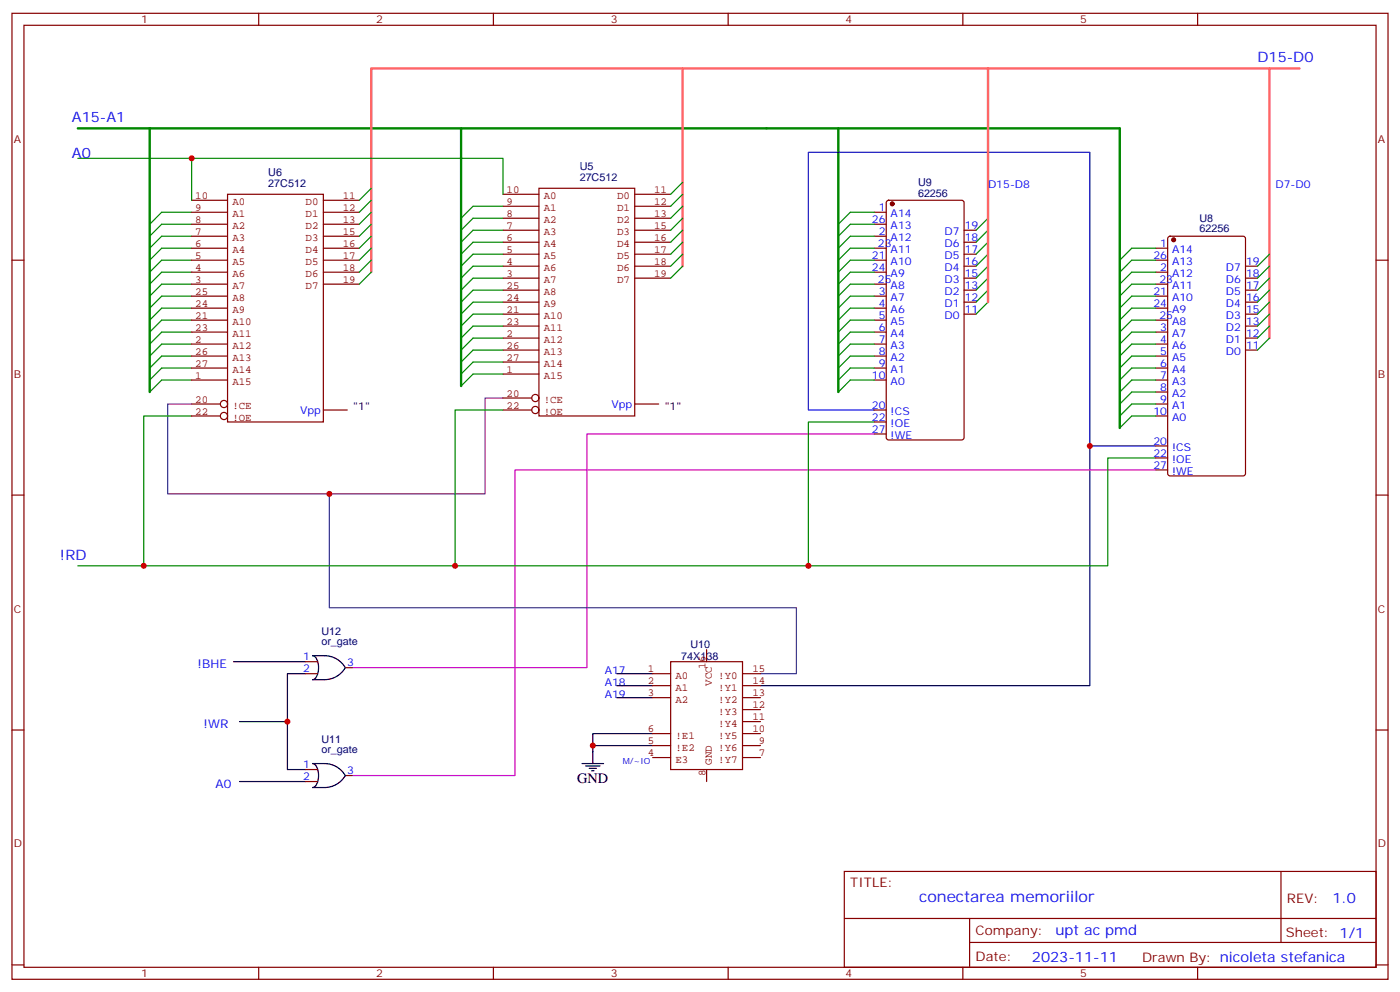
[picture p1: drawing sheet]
<svg xmlns="http://www.w3.org/2000/svg" width="412mm" height="292mm" viewBox="0 0 412 292" stroke-linecap="round" stroke-linejoin="round" font-family="sans-serif">
<g fill="none" stroke="#870000" stroke-width=".35">
<path d="M3.5 3.9h405.4v284.4h-405.4zM7.1 7.4h398.2v277.3h-398.2zM76.2 3.9v3.5M145.3 3.9v3.5M214.5 3.9v3.5M283.6 3.9v3.5M352.8 3.9v3.5M261.3 59.2l.5-.3h21.5l.6 .5 .1 69.4-.5 .6-21.7 .1-.7-.5v-69.3zM3.5 76.6h3.6M257.5 76.6h3.6M257.5 73.1h3.6M257.5 62.5h3.6"/>
<path d="M257.5 69.5h3.6M257.5 66h3.6M284 78.4h3.5M284 74.8h3.5M284 71.3h3.5M284 67.8h3.5M340.4 76.6h3.6M340.4 73.1h3.6M344.2 69.7l.5-.2h21.5l.6 .5 .1 69.4-.5 .6-21.7 .1-.7-.5v-69.4zM366.9 78.4h3.5M405.3 76.6h3.6M257.5 80.1h3.6"/>
<path d="M257.5 97.8h3.6M257.5 87.2h3.6M257.5 83.6h3.6M257.5 90.7h3.6M257.5 94.2h3.6M284 92.5h3.5M284 88.9h3.5M284 85.4h3.5M284 81.9h3.5M340.4 80.1h3.6M340.4 97.8h3.6M340.4 87.2h3.6"/>
<path d="M340.4 83.6h3.6M340.4 90.7h3.6M340.4 94.2h3.6M366.9 99.5h3.5M366.9 96h3.5M366.9 92.5h3.5M366.9 88.9h3.5M366.9 85.4h3.5M366.9 81.9h3.5M187 118.9h7M257.5 101.3h3.6M257.5 104.8h3.6"/>
<path d="M257.5 108.3h3.6M257.5 111.9h3.6M340.4 101.3h3.6M340.4 104.8h3.6M340.4 108.3h3.6M340.4 111.9h3.6M340.4 115.4h3.6M340.4 118.9h3.6M366.9 103h3.5M95.2 120.7h7.1M257.5 120.7h3.6M257.5 124.2h3.6"/>
<path d="M257.5 127.7h3.6M340.4 122.4h3.6M340.4 131.3h3.6M340.4 134.8h3.6M340.4 138.3h3.6M3.5 145.7h3.6M405.3 145.7h3.6M90 194.8h3.5M90 198.3h3.5M102 196.5h1.7M3.5 214.9h3.6M405.3 214.9h3.6"/>
<path d="M90 226.5h3.5M90 230h3.5M102 228.3h1.7M248.7 256.5h156.6v28.2h-156.6zM377.3 256.5v20.9M248.7 270.4h156.5M285.6 277.4h119.6M285.6 270.4v14.1M3.5 284h3.6M76.2 284.7v3.6M145.3 284.7v3.6M214.5 284.7v3.6"/>
<path d="M283.6 284.7v3.6M352.8 284.7v3.6M405.3 284h3.6"/>
</g>
<g fill="none" stroke="#008700" stroke-width=".35">
<path d="M22.9 46.6h33.5v12.3M56.4 46.6h91.8v10.6M109.4 58.9l-3.6 3.6M109.4 55.4l-3.6 3.5M201.1 57.2l-3.5 3.5M201.1 53.7l-3.5 3.5M56.4 62.5h-8.8l-3.5 3.5M56.4 66h-8.8l-3.5 3.5M56.4 69.5h-8.8l-3.5 3.6M56.4 73.1h-8.8l-3.5 3.5M56.4 76.6h-8.8l-3.5 3.5M109.4 76.6l-3.6 3.5"/>
<path d="M109.4 73.1l-3.6 3.5M109.4 69.5l-3.6 3.6M109.4 66l-3.6 3.5M109.4 62.5l-3.6 3.5M148.2 60.7h-8.9l-3.5 3.5M148.2 64.2h-8.9l-3.5 3.6M148.2 67.8h-8.9l-3.5 3.5M148.2 71.3h-8.9l-3.5 3.5M148.2 74.8h-8.9l-3.5 3.6M148.2 78.4h-8.9l-3.5 3.5M201.1 78.4l-3.5 3.5M201.1 74.8l-3.5 3.6"/>
<path d="M201.1 71.3l-3.5 3.5M201.1 67.8l-3.5 3.5M201.1 64.2l-3.5 3.6M201.1 60.7l-3.5 3.5M257.5 62.5h-7l-3.6 3.5M257.5 66h-7l-3.6 3.5M257.5 69.5h-7l-3.6 3.6M257.5 73.1h-7l-3.6 3.5M257.5 76.6h-7l-3.6 3.5M291 64.2l-3.5 3.6M291 67.8l-3.5 3.5M291 78.4l-3.5 3.5"/>
<path d="M291 74.8l-3.5 3.6M291 71.3l-3.5 3.5M340.4 73.1h-7l-3.6 3.5M340.4 76.6h-7l-3.6 3.5M373.9 78.4l-3.5 3.5M373.9 74.8l-3.5 3.6M56.4 80.1h-8.8l-3.5 3.5M56.4 83.6h-8.8l-3.5 3.6M56.4 87.2h-8.8l-3.5 3.5M56.4 90.7h-8.8l-3.5 3.5M56.4 94.2h-8.8l-3.5 3.6M56.4 97.8h-8.8l-3.5 3.5"/>
<path d="M109.4 80.1l-3.6 3.5M148.2 81.9h-8.9l-3.5 3.5M148.2 85.4h-8.9l-3.5 3.5M148.2 88.9h-8.9l-3.5 3.6M148.2 92.5h-8.9l-3.5 3.5M148.2 96h-8.9l-3.5 3.5M148.2 99.5h-8.9l-3.5 3.5M257.5 80.1h-7l-3.6 3.5M257.5 83.6h-7l-3.6 3.6M257.5 87.2h-7l-3.6 3.5M257.5 90.7h-7l-3.6 3.5M257.5 94.2h-7l-3.6 3.6"/>
<path d="M257.5 97.8h-7l-3.6 3.5M291 88.9l-3.5 3.6M291 85.4l-3.5 3.5M291 81.9l-3.5 3.5M340.4 80.1h-7l-3.6 3.5M340.4 83.6h-7l-3.6 3.6M340.4 87.2h-7l-3.6 3.5M340.4 90.7h-7l-3.6 3.5M340.4 94.2h-7l-3.6 3.6M340.4 97.8h-7l-3.6 3.5M373.9 81.9l-3.5 3.5M373.9 99.5l-3.5 3.5"/>
<path d="M373.9 96l-3.5 3.5M373.9 92.5l-3.5 3.5M373.9 88.9l-3.5 3.6M373.9 85.4l-3.5 3.5M56.4 101.3h-8.8l-3.5 3.5M56.4 104.8h-8.8l-3.5 3.5M56.4 108.3h-8.8l-3.5 3.6M56.4 111.9h-8.8l-3.5 3.5M148.2 103h-8.9l-3.5 3.6M148.2 106.6h-8.9l-3.5 3.5M148.2 110.1h-8.9l-3.5 3.5M257.5 101.3h-7l-3.6 3.5"/>
<path d="M257.5 104.8h-7l-3.6 3.5M257.5 108.3h-7l-3.6 3.6M257.5 111.9h-7l-3.6 3.5M340.4 101.3h-7l-3.6 3.5M340.4 104.8h-7l-3.6 3.5M340.4 108.3h-7l-3.6 3.6M340.4 111.9h-7l-3.6 3.5M340.4 118.9h-7l-3.6 3.5M340.4 115.4h-7l-3.6 3.5M56.4 122.4h-14.1v44.1M148.2 120.7h-14.1v45.8M257.5 124.2h-19.4v42.3"/>
<path d="M340.4 134.8h-14.1v31.7h-303.4M340.4 122.4h-7l-3.6 3.6"/>
</g>
<path d="M22.9 37.8h306.9v88.2M44.1 37.8v77.6M135.8 37.8v75.8M246.9 37.8v77.6" fill="none" stroke="#008700" stroke-width=".71"/>
<g fill="none" stroke="#000" stroke-width=".35">
<path d="M68.8 194.8h21.2M90 198.3h-5.3v28.2h5.3M101.7 196.6a7.1 7.1 0 0 1-6.1 3.5h-3.5a2.65 2.65 0 0 0 1.7-2.8l-.1-2.3a2.32 2.32 0 0 0-1.6-2 13.4 13.4 0 0 1 6 .4l2.1 1.3 1.6 1.9M181.7 198.3h10.6M70.6 212.4h14.1M181.7 205.4h10.6M181.7 201.8h10.6M192.3 215.9h-17.7v3.6M192.3 219.5h-17.7v5.3M70.6 230h19.4M101.7 228.3a7.1 7.1 0 0 1-6.1 3.5h-3.5a2.65 2.65 0 0 0 1.7-2.7l-.1-2.4a2.32 2.32 0 0 0-1.6-1.9 13.4 13.4 0 0 1 6 .4l2.1 1.2 1.6 2M171.4 224.8h6.4"/>
<path d="M172.5 225.5h4.2M173.6 226.2h2.1M174.3 226.9h.7"/>
</g>
<path d="M321 131.3v70.5h-97" fill="none" stroke="#006" stroke-width=".35"/>
<path d="M257.5 120.7h-19.4v-75.9h82.9v86.5h19.4" fill="none" stroke="#009" stroke-width=".35"/>
<path d="M257.5 127.7h-84.6v68.8h-69.2M340.4 138.3h-188.7v90h-48" fill="none" stroke="#c0c" stroke-width=".35"/>
<path d="M148.2 117.2h-5.3v28.2h-93.5v-26.5h7M97 145.4v33.5h137.6v19.4h-10.6" fill="none" stroke="#609" stroke-width=".35"/>
<g fill="none" stroke="#850000" stroke-width=".35">
<path d="M56.4 58.9h10.6M67 57.2h28.2v67h-28.2zM95.2 58.9h10.6M148.2 57.2h10.5M158.7 55.4h28.3v67h-28.3zM187 57.2h10.6M56.4 76.6h10.6M56.4 73.1h10.6M56.4 69.5h10.6M56.4 66h10.6M56.4 62.5h10.6M95.2 76.6h10.6"/>
<path d="M95.2 73.1h10.6M95.2 69.5h10.6M95.2 66h10.6M95.2 62.5h10.6M148.2 78.4h10.5M148.2 74.8h10.5M148.2 71.3h10.5M148.2 67.8h10.5M148.2 64.2h10.5M148.2 60.7h10.5M187 78.4h10.6M187 74.8h10.6"/>
<path d="M187 71.3h10.6M187 67.8h10.6M187 64.2h10.6M187 60.7h10.6M56.4 83.6h10.6M56.4 80.1h10.6M56.4 94.2h10.6M56.4 97.8h10.6M56.4 90.7h10.6M56.4 87.2h10.6M95.2 83.6h10.6M95.2 80.1h10.6"/>
<path d="M148.2 99.5h10.5M148.2 81.9h10.5M148.2 92.5h10.5M148.2 96h10.5M148.2 88.9h10.5M148.2 85.4h10.5M187 81.9h10.6M56.4 111.9h10.6M56.4 101.3h10.6M56.4 118.9h8.5M56.4 104.8h10.6M56.4 108.3h10.6"/>
<path d="M148.2 110.1h10.5M148.2 117.2h8.4M148.2 103h10.5M148.2 106.6h10.5M56.4 122.4h8.5M148.2 120.7h8.4M192.3 198.3h5.3M197.6 194.8h21.1v31.7h-21.1zM208.1 191.2v3.6M218.7 198.3h5.3M192.3 201.8h5.3M192.3 205.4h5.3"/>
<path d="M192.3 219.5h5.3M192.3 215.9h5.3M218.7 201.8h5.3M218.7 205.4h5.3M218.7 219.5h5.3M218.7 215.9h5.3M218.7 212.4h5.3M218.7 208.9h5.3M192.3 223h5.3M208.1 226.5v3.5M218.7 223h5.3"/>
<circle cx="66" cy="118.9" r="1.06"/>
<circle cx="157.7" cy="117.2" r="1.06"/>
<circle cx="66" cy="122.4" r="1.06"/>
<circle cx="157.7" cy="120.7" r="1.06"/>
</g>
<g fill="#870000" stroke="#870000" stroke-width=".35">
<circle cx="345.7" cy="70.6" r=".53"/>
<circle cx="262.8" cy="60" r=".53"/>
</g>
<path d="M201.1 20.1v58.3M291 20.1v68.8M373.9 20.1v79.4M382.8 20.1h-273.4v60" fill="none" stroke="#f66" stroke-width=".71"/>
<g fill="#c00">
<circle cx="174.6" cy="219.5" r=".88"/>
<circle cx="321" cy="131.3" r=".88"/>
<circle cx="97" cy="145.4" r=".88"/>
<circle cx="42.3" cy="166.5" r=".88"/>
<circle cx="134.1" cy="166.5" r=".88"/>
<circle cx="238.1" cy="166.5" r=".88"/>
<circle cx="84.7" cy="212.4" r=".88"/>
<circle cx="56.4" cy="46.6" r=".88"/>
</g>
<text font-size="4.6" fill="#00f" x="270.8" y="265.5">conectarea memoriilor</text>
<g font-size="4.2" fill="#00f">
<text x="370.4" y="18.4">D15-D0</text>
<text x="21.2" y="36">A15-A1</text>
<text x="21.2" y="46.6">A0</text>
<text x="17.6" y="164.8">!RD</text>
<text x="392.5" y="265.8">1.0</text>
<text x="310.9" y="275.3">upt ac pmd</text>
<text x="304" y="283.1">2023-11-11</text>
</g>
<text font-size="4.2" x="170" y="230.4">GND</text>
<g font-size="3.9" fill="#800">
<text x="250.5" y="261.1">TITLE:</text>
<text x="379.1" y="265.8">REV:</text>
<text x="287.4" y="275.3">Company:</text>
<text x="378.7" y="275.9">Sheet: 1/1</text>
<text x="287.4" y="283">Date:</text>
<text x="336.4" y="283.1">Drawn By: nicoleta stefanica</text>
</g>
<g font-size="3.5" fill="#00f">
<text x="58.2" y="196.5">!BHE</text>
<text x="60" y="214.2">!WR</text>
<text x="63.5" y="231.8">A0</text>
</g>
<g font-size="3.2" fill="#800">
<text x="41.6" y="6.9">1</text>
<text x="110.8" y="6.9">2</text>
<text x="179.9" y="6.9">3</text>
<text x="249.1" y="6.9">4</text>
<text x="318.2" y="6.9">5</text>
<text x="4.1" y="42">A</text>
<text x="405.9" y="42">A</text>
<text x="4.1" y="111.2">B</text>
<text x="405.9" y="111.2">B</text>
<text x="4.1" y="180.3">C</text>
<text x="405.9" y="180.3">C</text>
<text x="4.1" y="249.4">D</text>
<text x="405.9" y="249.4">D</text>
<text x="41.6" y="287.7">1</text>
<text x="110.8" y="287.7">2</text>
<text x="179.9" y="287.7">3</text>
<text x="249.1" y="287.7">4</text>
<text x="318.2" y="287.7">5</text>
</g>
<g font-size="3.2" fill="#000080">
<text x="79" y="51.8">U6</text>
<text x="170.8" y="53.2">27C512</text>
<text x="170.8" y="50.1">U5</text>
<text x="79" y="55">27C512</text>
<text x="270.4" y="57.8">62256</text>
<text x="270.4" y="54.8">U9</text>
<text x="353.3" y="65.3">U8</text>
<text x="353.3" y="68.4">62256</text>
<text x="94.7" y="190">or_gate</text>
<text x="94.7" y="186.9">U12</text>
<text x="203.4" y="190.7">U10</text>
<text x="200.7" y="194.2">74X138</text>
<text x="94.7" y="221.7">or_gate</text>
<text x="94.7" y="218.7">U11</text>
</g>
<g font-size="3.2" fill="#840000">
<text x="57.5" y="58.6">10</text>
<text x="101" y="58.6">11</text>
<text x="149.2" y="56.8">10</text>
<text x="160.2" y="58.7">A0</text>
<text x="181.8" y="58.7">D0</text>
<text x="192.7" y="56.8">11</text>
<text x="57.5" y="65.7">8</text>
<text x="57.5" y="62.1">9</text>
<text x="68.4" y="64">A1</text>
<text x="68.4" y="60.4">A0</text>
<text x="90" y="60.4">D0</text>
<text x="90" y="64">D1</text>
<text x="101" y="62.1">12</text>
<text x="101" y="65.7">13</text>
<text x="149.2" y="63.9">8</text>
<text x="149.2" y="60.4">9</text>
<text x="160.2" y="65.7">A2</text>
<text x="160.2" y="62.2">A1</text>
<text x="181.8" y="62.2">D1</text>
<text x="181.8" y="65.7">D2</text>
<text x="192.7" y="60.4">12</text>
<text x="192.7" y="63.9">13</text>
<text x="57.5" y="69.2">7</text>
<text x="68.4" y="71">A3</text>
<text x="68.4" y="67.5">A2</text>
<text x="90" y="67.5">D2</text>
<text x="90" y="71">D3</text>
<text x="101" y="69.2">15</text>
<text x="149.2" y="70.9">6</text>
<text x="149.2" y="67.4">7</text>
<text x="160.2" y="69.3">A3</text>
<text x="181.8" y="69.3">D3</text>
<text x="192.7" y="67.4">15</text>
<text x="192.7" y="70.9">16</text>
<text x="57.5" y="76.2">5</text>
<text x="57.5" y="72.7">6</text>
<text x="68.4" y="74.6">A4</text>
<text x="90" y="74.6">D4</text>
<text x="101" y="72.7">16</text>
<text x="101" y="76.2">17</text>
<text x="149.2" y="78">4</text>
<text x="149.2" y="74.5">5</text>
<text x="160.2" y="76.3">A5</text>
<text x="160.2" y="72.8">A4</text>
<text x="181.8" y="72.8">D4</text>
<text x="181.8" y="76.3">D5</text>
<text x="192.7" y="74.5">17</text>
<text x="192.7" y="78">18</text>
<text x="57.5" y="83.3">3</text>
<text x="57.5" y="79.8">4</text>
<text x="68.4" y="81.6">A6</text>
<text x="68.4" y="78.1">A5</text>
<text x="90" y="78.1">D5</text>
<text x="90" y="81.6">D6</text>
<text x="101" y="79.8">18</text>
<text x="101" y="83.3">19</text>
<text x="149.2" y="81.5">3</text>
<text x="160.2" y="83.4">A7</text>
<text x="160.2" y="79.9">A6</text>
<text x="181.8" y="79.9">D6</text>
<text x="181.8" y="83.4">D7</text>
<text x="192.7" y="81.5">19</text>
<text x="57.5" y="86.8">25</text>
<text x="68.4" y="85.1">A7</text>
<text x="68.4" y="88.7">A8</text>
<text x="90" y="85.1">D7</text>
<text x="149.2" y="88.6">24</text>
<text x="149.2" y="85.1">25</text>
<text x="160.2" y="86.9">A8</text>
<text x="57.5" y="93.9">21</text>
<text x="57.5" y="90.3">24</text>
<text x="68.4" y="95.7">A10</text>
<text x="68.4" y="92.2">A9</text>
<text x="149.2" y="92.1">21</text>
<text x="149.2" y="95.6">23</text>
<text x="160.2" y="94">A10</text>
<text x="160.2" y="90.4">A9</text>
<text x="57.5" y="100.9">2</text>
<text x="57.5" y="97.4">23</text>
<text x="68.4" y="99.3">A11</text>
<text x="149.2" y="99.2">2</text>
<text x="160.2" y="101">A12</text>
<text x="160.2" y="97.5">A11</text>
<text x="57.5" y="104.5">26</text>
<text x="57.5" y="108">27</text>
<text x="68.4" y="102.8">A12</text>
<text x="68.4" y="106.3">A13</text>
<text x="149.2" y="102.7">26</text>
<text x="149.2" y="106.2">27</text>
<text x="160.2" y="104.5">A13</text>
<text x="57.5" y="111.5">1</text>
<text x="68.4" y="113.4">A15</text>
<text x="68.4" y="109.8">A14</text>
<text x="149.2" y="109.7">1</text>
<text x="160.2" y="111.6">A15</text>
<text x="160.2" y="108.1">A14</text>
<text x="57.5" y="118.6">20</text>
<text x="149.2" y="116.8">20</text>
<text x="160.2" y="118.7">!CE</text>
<text x="57.5" y="122.1">22</text>
<text x="68.4" y="120.4">!CE</text>
<text x="68.4" y="123.9">!OE</text>
<text x="149.2" y="120.3">22</text>
<text x="160.2" y="122.2">!OE</text>
<text x="190.9" y="197.9">1</text>
<text x="207.8" y="196.8" transform="rotate(-90 207.8 196.8)">16</text>
<text x="221.6" y="197.9">15</text>
<text x="190.9" y="201.5">2</text>
<text x="199" y="199.8">A0</text>
<text x="199" y="203.3">A1</text>
<text x="209.6" y="201.9" transform="rotate(-90 209.6 201.9)">VCC</text>
<text x="211.6" y="203.3">!Y1</text>
<text x="211.6" y="199.8">!Y0</text>
<text x="221.6" y="201.5">14</text>
<text x="190.9" y="205">3</text>
<text x="199" y="206.9">A2</text>
<text x="211.6" y="206.9">!Y2</text>
<text x="221.6" y="208.5">12</text>
<text x="221.6" y="205">13</text>
<text x="190.9" y="215.6">6</text>
<text x="211.6" y="213.9">!Y4</text>
<text x="211.6" y="210.4">!Y3</text>
<text x="221.6" y="215.6">10</text>
<text x="221.6" y="212.1">11</text>
<text x="190.9" y="219.1">5</text>
<text x="199" y="221">!E2</text>
<text x="199" y="217.4">!E1</text>
<text x="211.6" y="221">!Y6</text>
<text x="211.6" y="217.4">!Y5</text>
<text x="223.5" y="219.1">9</text>
<text x="190.9" y="222.6">4</text>
<text x="199" y="224.5">E3</text>
<text x="209.6" y="225.1" transform="rotate(-90 209.6 225.1)">GND</text>
<text x="211.6" y="224.5">!Y7</text>
<text x="223.5" y="222.6">7</text>
<text x="207.8" y="228.3" transform="rotate(-90 207.8 228.3)">8</text>
</g>
<g font-size="3.2" fill="#00f">
<text x="291" y="55.4">D15-D8</text>
<text x="375.7" y="55.4">D7-D0</text>
<text x="256.8" y="65.7">26</text>
<text x="258.9" y="62.1">1</text>
<text x="262.4" y="63.9">A14</text>
<text x="258.9" y="69.2">2</text>
<text x="262.4" y="70.9">A12</text>
<text x="262.4" y="67.4">A13</text>
<text x="278.2" y="69.2">D7</text>
<text x="284.2" y="70.9">18</text>
<text x="284.2" y="67.4">19</text>
<text x="256.8" y="76.2">21</text>
<text x="258.6" y="72.7">23</text>
<text x="262.4" y="78">A10</text>
<text x="262.4" y="74.5">A11</text>
<text x="278.2" y="76.2">D5</text>
<text x="278.2" y="72.7">D6</text>
<text x="284.2" y="78">16</text>
<text x="284.2" y="74.5">17</text>
<text x="339.7" y="76.2">26</text>
<text x="341.8" y="72.7">1</text>
<text x="345.3" y="74.5">A14</text>
<text x="345.3" y="78">A13</text>
<text x="367.1" y="78">19</text>
<text x="256.8" y="79.8">24</text>
<text x="258.6" y="83.3">25</text>
<text x="262.4" y="81.5">A9</text>
<text x="278.2" y="83.3">D3</text>
<text x="278.2" y="79.8">D4</text>
<text x="284.2" y="81.5">15</text>
<text x="341.5" y="83.3">23</text>
<text x="341.8" y="79.8">2</text>
<text x="345.3" y="81.5">A12</text>
<text x="361.1" y="83.3">D6</text>
<text x="361.1" y="79.8">D7</text>
<text x="367.1" y="81.5">18</text>
<text x="258.9" y="86.8">3</text>
<text x="262.4" y="88.6">A7</text>
<text x="262.4" y="85.1">A8</text>
<text x="278.2" y="86.8">D2</text>
<text x="284.2" y="88.6">12</text>
<text x="284.2" y="85.1">13</text>
<text x="339.7" y="86.8">21</text>
<text x="345.3" y="88.6">A10</text>
<text x="345.3" y="85.1">A11</text>
<text x="361.1" y="86.8">D5</text>
<text x="367.1" y="88.6">16</text>
<text x="367.1" y="85.1">17</text>
<text x="258.9" y="90.3">4</text>
<text x="258.9" y="93.9">5</text>
<text x="262.4" y="92.1">A6</text>
<text x="262.4" y="95.6">A5</text>
<text x="278.2" y="93.9">D0</text>
<text x="278.2" y="90.3">D1</text>
<text x="284.2" y="92.1">11</text>
<text x="339.7" y="90.3">24</text>
<text x="341.5" y="93.9">25</text>
<text x="345.3" y="92.1">A9</text>
<text x="345.3" y="95.6">A8</text>
<text x="361.1" y="93.9">D3</text>
<text x="361.1" y="90.3">D4</text>
<text x="367.1" y="95.6">13</text>
<text x="367.1" y="92.1">15</text>
<text x="258.9" y="97.4">6</text>
<text x="258.9" y="100.9">7</text>
<text x="262.4" y="99.2">A4</text>
<text x="341.8" y="97.4">3</text>
<text x="341.8" y="100.9">4</text>
<text x="345.3" y="99.2">A7</text>
<text x="361.1" y="100.9">D1</text>
<text x="361.1" y="97.4">D2</text>
<text x="367.1" y="99.2">12</text>
<text x="258.9" y="104.5">8</text>
<text x="258.9" y="108">9</text>
<text x="262.4" y="102.7">A3</text>
<text x="262.4" y="106.2">A2</text>
<text x="341.8" y="104.5">5</text>
<text x="341.8" y="108">6</text>
<text x="345.3" y="102.7">A6</text>
<text x="345.3" y="106.2">A5</text>
<text x="361.1" y="104.5">D0</text>
<text x="367.1" y="102.7">11</text>
<text x="256.8" y="111.5">10</text>
<text x="262.4" y="109.7">A1</text>
<text x="262.4" y="113.3">A0</text>
<text x="341.8" y="111.5">7</text>
<text x="345.3" y="109.7">A4</text>
<text x="345.3" y="113.3">A3</text>
<text x="180.1" y="120">Vpp</text>
<text x="341.8" y="115">8</text>
<text x="341.8" y="118.6">9</text>
<text x="345.3" y="116.8">A2</text>
<text x="88.4" y="121.7">Vpp</text>
<text x="256.8" y="120.3">20</text>
<text x="256.8" y="123.9">22</text>
<text x="262.4" y="122.1">!CS</text>
<text x="262.4" y="125.6">!OE</text>
<text x="339.7" y="122.1">10</text>
<text x="345.3" y="120.3">A1</text>
<text x="345.3" y="123.9">A0</text>
<text x="256.8" y="127.4">27</text>
<text x="262.4" y="129.2">!WE</text>
<text x="339.7" y="130.9">20</text>
<text x="339.7" y="134.4">22</text>
<text x="339.7" y="138">27</text>
<text x="345.3" y="132.7">!CS</text>
<text x="345.3" y="136.2">!OE</text>
<text x="345.3" y="139.7">!WE</text>
<text x="89.4" y="194.4">1</text>
<text x="89.4" y="197.9">2</text>
<text x="102.3" y="196.2">3</text>
<text x="178.2" y="201.8">A18</text>
<text x="178.2" y="198.3">A17</text>
<text x="178.2" y="205.4">A19</text>
<text x="89.4" y="226.2">1</text>
<text x="102.3" y="227.9">3</text>
<text x="89.4" y="229.7">2</text>
</g>
<g font-size="3.2">
<text x="104.1" y="120.7">&quot;1&quot;</text>
<text x="195.8" y="120.7">&quot;1&quot;</text>
</g>
<text font-size="2.5" fill="#00f" x="183.4" y="224.8">M/~IO</text>
</svg>
